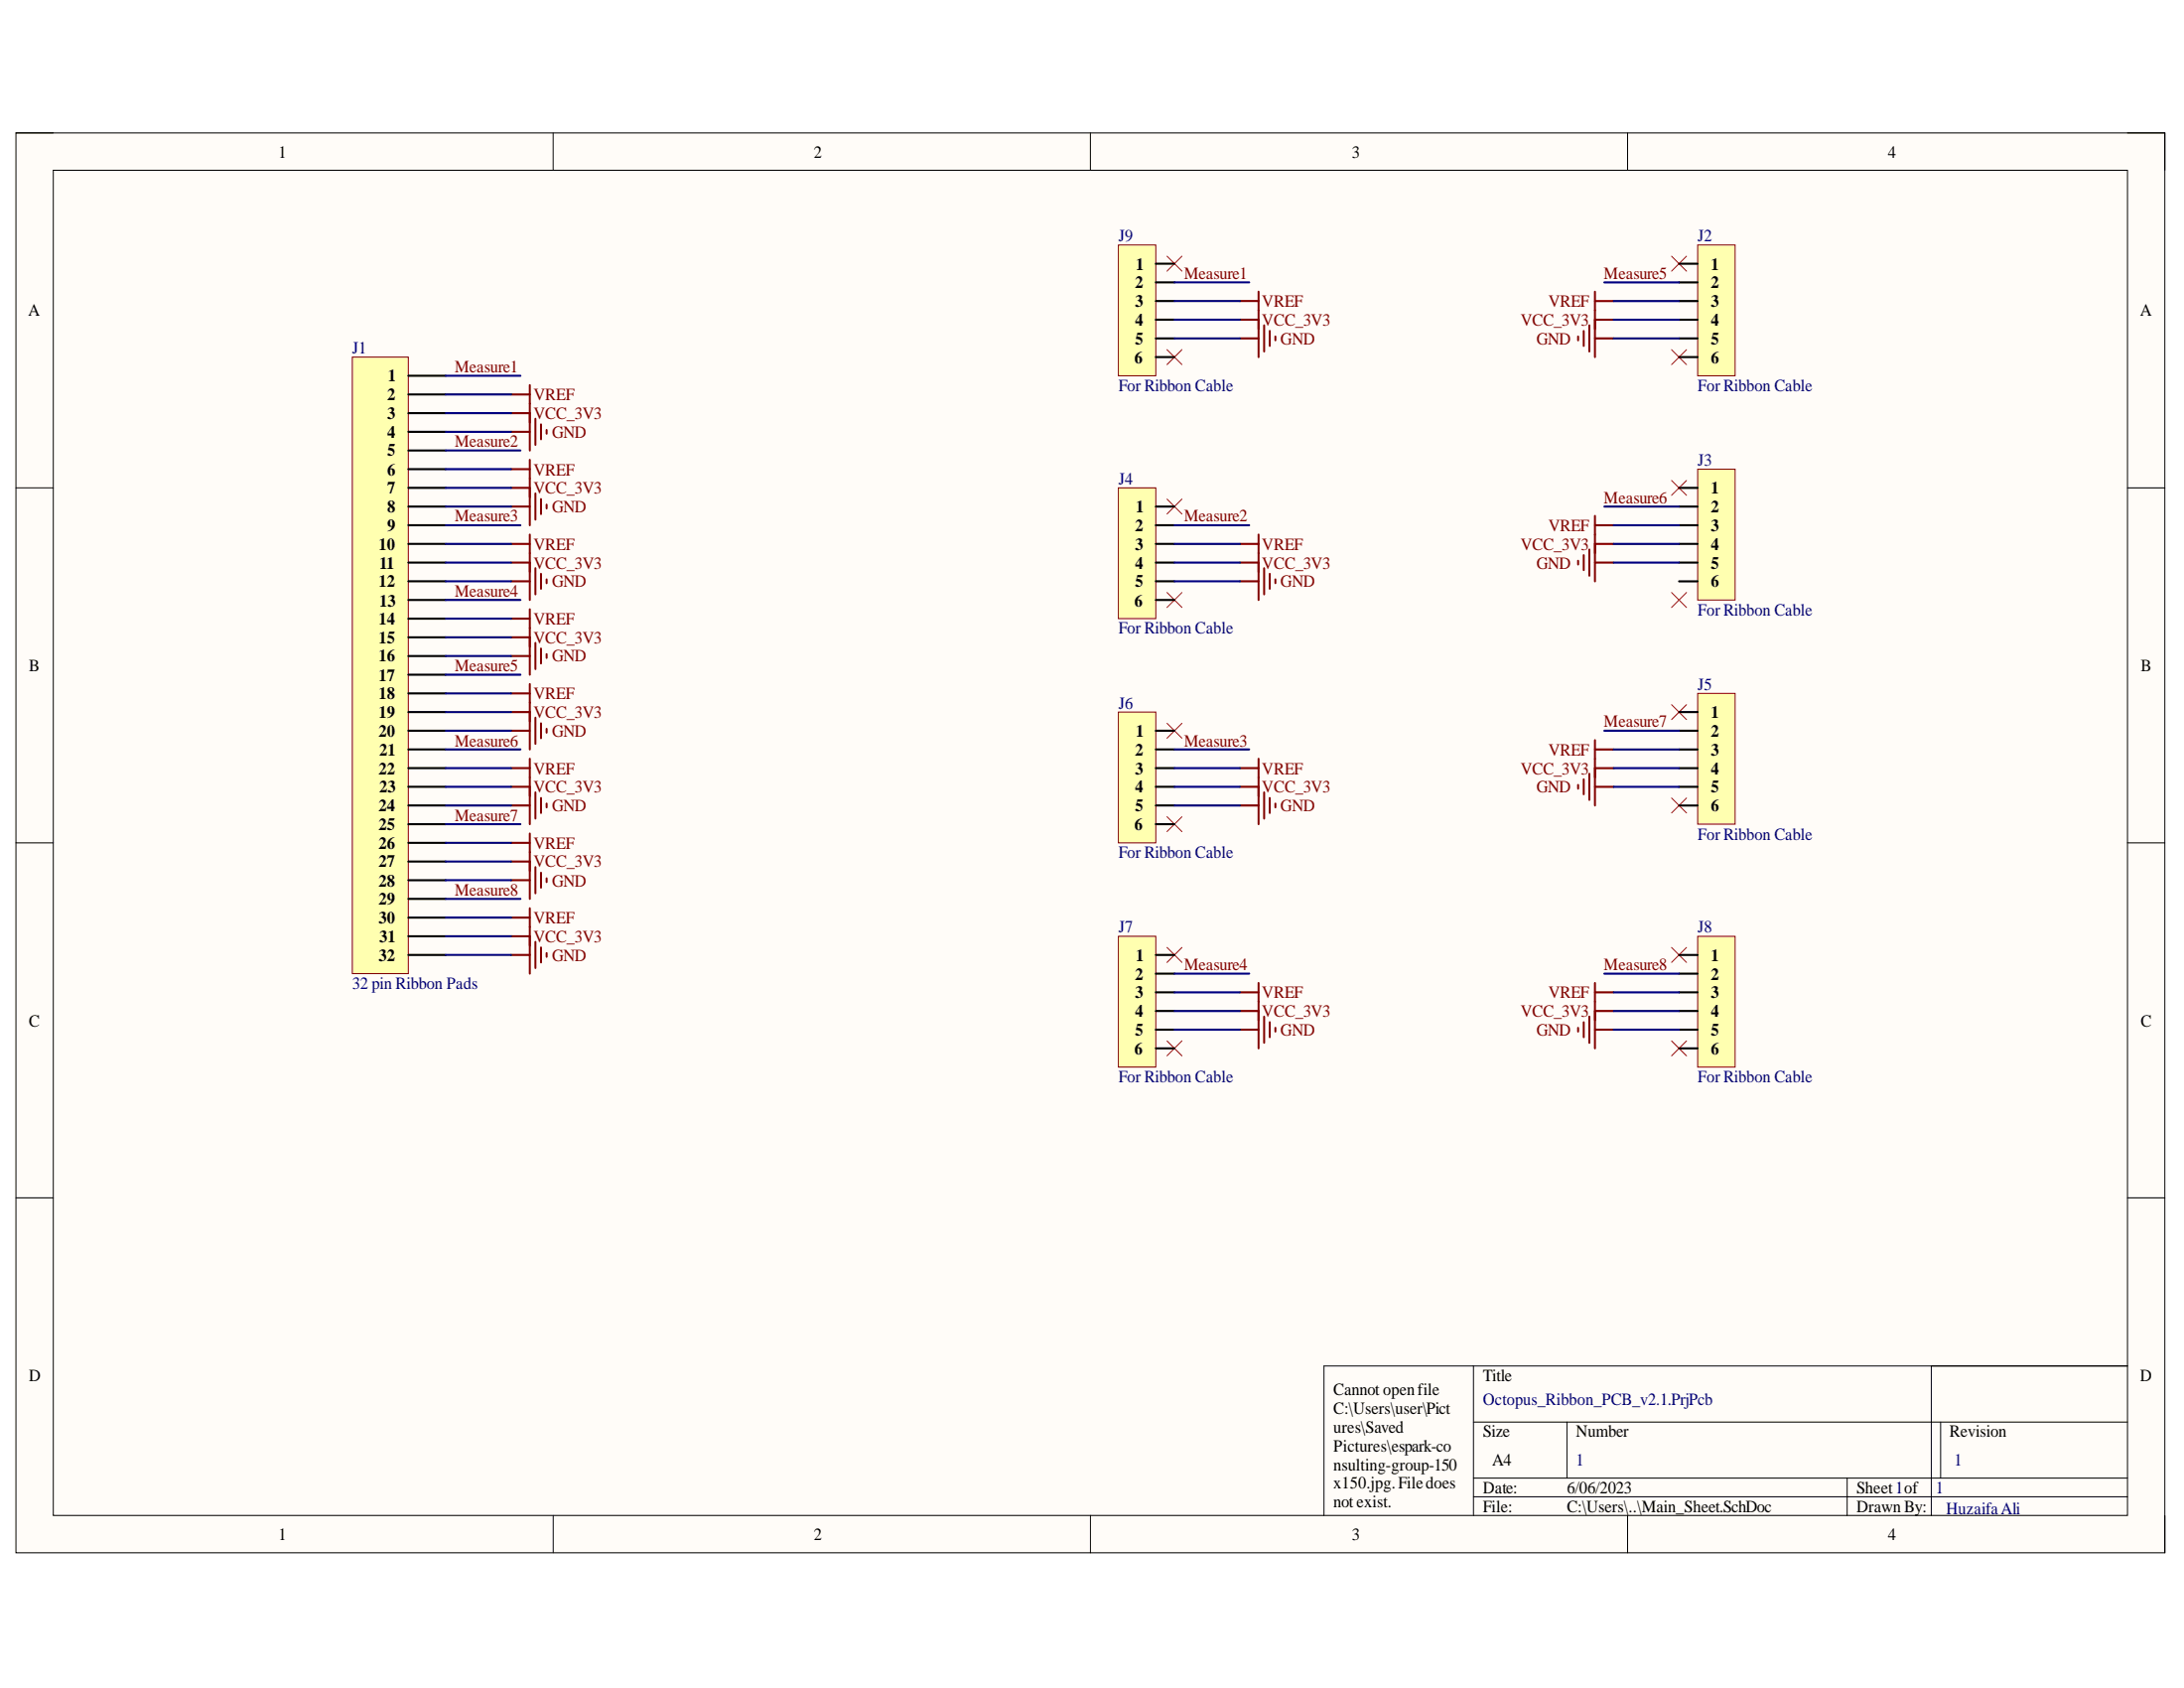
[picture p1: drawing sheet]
<svg xmlns="http://www.w3.org/2000/svg" width="279mm" height="216mm" viewBox="0 0 279 216" stroke-linecap="round" stroke-linejoin="round" font-family="sans-serif">
<path d="M2 17h274.9v181.6h-274.9z" fill-rule="evenodd" fill="#fffcf8"/>
<path d="M2 17h274.9v181.6h-274.9z" fill="none" stroke="#000" stroke-width=".13"/>
<path d="M6.8 21.8h265.4v172h-265.4z" fill-rule="evenodd" fill="#fffcf8"/>
<g fill="none" stroke="#000" stroke-width=".13">
<path d="M2 17h4.8M70.8 17v4.8M139.5 17v4.8M208.2 17v4.8M272.2 17h4.7v4.8M6.8 21.8h265.4v172h-265.4zM2 62.4h4.8M272.2 62.4h4.7M2 107.8h4.8M272.2 107.8h4.7M2 153.2h4.8M272.2 153.2h4.7"/>
<path d="M188.5 174.7v19.1M247.1 174.7v19.1M272.2 174.7h-102.8v19.1M70.8 193.8v4.8M139.5 193.8v4.8M188.5 181.9h83.7M188.5 189.1h83.7M188.5 191.4h83.7M200.5 181.9v7.2M208.2 193.8v4.8M236.3 189.1v4.7M248.3 181.9v7.2"/>
<path d="M276.9 193.8v4.8"/>
</g>
<g fill="none" stroke="#800000" stroke-width=".26">
<path d="M158.6 38.5h2.4M161 37.3v8.4M204 38.5h2.4M204 37.3v8.4M65.4 50.5h2.4M65.4 52.8h2.4M65.4 55.2h2.4M67.8 49.3v8.3M67.8 58.8v8.4M68.5 53.6v3.3M69.2 54.3v1.9M69.9 55v.5"/>
<path d="M158.6 40.9h2.4M158.6 43.3h2.4M161.7 41.6v3.4M162.4 42.3v1.9M163.2 43v.5M201.9 43v.5M202.6 42.3v1.9M203.3 41.6v3.4M204 40.9h2.4M204 43.3h2.4M65.4 60h2.4M65.4 62.4h2.4"/>
<path d="M65.4 64.8h2.4M65.4 69.6h2.4M65.4 72h2.4M65.4 74.4h2.4M65.4 79.1h2.4M67.8 68.4v8.3M67.8 77.9v8.4M68.5 63.1v3.4M68.5 72.7v3.3M69.2 63.8v1.9M69.2 73.4v1.9M69.9 64.5v.5"/>
<path d="M69.9 74.1v.5M158.6 69.6h2.4M158.6 72h2.4M158.6 74.4h2.4M161 68.4v8.3M161.7 72.7v3.3M162.4 73.4v1.9M163.2 74.1v.5M201.9 71.7v.5M202.6 71v1.9M203.3 70.3v3.3M204 69.6h2.4"/>
<path d="M204 72h2.4M204 66v8.4M204 67.2h2.4M65.4 81.5h2.4M65.4 83.9h2.4M65.4 88.7h2.4M65.4 91.1h2.4M65.4 93.5h2.4M65.4 98.2h2.4M67.8 87.5v8.4M67.8 97.1v8.3M68.5 82.2v3.4"/>
<path d="M68.5 91.8v3.3M69.2 83v1.9M69.2 92.5v1.9M69.9 83.7v.4M69.9 93.2v.5M158.6 98.2h2.4M161 97.1v8.3M202.6 99.7v1.9M203.3 99v3.3M204 94.7v8.3M204 95.9h2.4M204 98.3h2.4"/>
<path d="M65.4 100.6h2.4M65.4 103h2.4M65.4 107.8h2.4M65.4 110.2h2.4M65.4 112.6h2.4M65.4 117.4h2.4M65.4 119.8h2.4M67.8 106.6v8.4M67.8 116.2v8.3M68.5 101.4v3.3M68.5 110.9v3.4M69.2 102.1v1.9"/>
<path d="M69.2 111.6v1.9M69.9 102.8v.5M69.9 112.3v.5M158.6 100.6h2.4M158.6 103h2.4M161.7 101.4v3.3M162.4 102.1v1.9M163.2 102.8v.5M201.9 100.4v.5M204 100.6h2.4M65.4 122.1h2.4M68.5 120.5v3.3"/>
<path d="M69.2 121.2v1.9M69.9 121.9v.5M158.6 126.9h2.4M158.6 129.3h2.4M158.6 131.7h2.4M161 125.7v8.4M161.7 130v3.4M162.4 130.7v2M163.2 131.5v.4M201.9 131.5v.4M202.6 130.7v2M203.3 130v3.4"/>
<path d="M204 125.7v8.4M204 126.9h2.4M204 129.3h2.4M204 131.7h2.4"/>
</g>
<g fill="none" stroke="#f00" stroke-width=".13">
<path d="M149.3 32.8l1.9 1.9M151.2 32.8l-1.9 1.9M213.8 32.8l2 1.9M215.8 32.8l-2 1.9M149.3 44.7l1.9 1.9M151.2 44.7l-1.9 1.9M213.8 44.7l2 1.9M215.8 44.7l-2 1.9M149.3 63.8l1.9 1.9M149.3 75.8l1.9 1.9M151.2 63.8l-1.9 1.9M151.2 75.8l-1.9 1.9"/>
<path d="M213.8 61.5l2 1.9M213.8 75.8l2 1.9M215.8 61.5l-2 1.9M215.8 75.8l-2 1.9M149.3 92.5l1.9 1.9M151.2 92.5l-1.9 1.9M213.8 90.1l2 1.9M215.8 90.1l-2 1.9M149.3 104.5l1.9 1.9M151.2 104.5l-1.9 1.9M213.8 102.1l2 1.9M215.8 102.1l-2 1.9"/>
<path d="M149.3 121.2l1.9 1.9M149.3 133.1l1.9 1.9M151.2 121.2l-1.9 1.9M151.2 133.1l-1.9 1.9M213.8 121.2l2 1.9M213.8 133.1l2 1.9M215.8 121.2l-2 1.9M215.8 133.1l-2 1.9"/>
</g>
<path d="M45.1 45.7h7.1v78.8h-7.1z" fill-rule="evenodd" fill="#ffffb0"/>
<path d="M45.1 45.7h7.1v78.8h-7.1z" fill="none" stroke="#800000" stroke-width=".13"/>
<g fill="none" stroke="#000" stroke-width=".26">
<path d="M52.2 48.1h4.8M52.2 50.5h4.8M52.2 52.8h4.8M52.2 55.2h4.8M52.2 57.6h4.8M52.2 60h4.8M52.2 62.4h4.8M52.2 64.8h4.8M52.2 67.2h4.8M52.2 69.6h4.8M52.2 72h4.8M52.2 74.4h4.8"/>
<path d="M52.2 76.7h4.8M52.2 79.1h4.8M52.2 81.5h4.8M52.2 83.9h4.8M52.2 86.3h4.8M52.2 88.7h4.8M52.2 91.1h4.8M52.2 93.5h4.8M52.2 95.9h4.8M52.2 98.2h4.8M52.2 100.6h4.8M52.2 103h4.8"/>
<path d="M52.2 105.4h4.8M52.2 107.8h4.8M52.2 110.2h4.8M52.2 112.6h4.8M52.2 115h4.8M52.2 117.4h4.8M52.2 119.8h4.8M52.2 122.1h4.8"/>
</g>
<path d="M143.1 31.3h4.8v16.8h-4.8z" fill-rule="evenodd" fill="#ffffb0"/>
<path d="M143.1 31.3h4.8v16.8h-4.8z" fill="none" stroke="#800000" stroke-width=".13"/>
<path d="M147.9 33.7h2.4M147.9 36.1h2.4M147.9 38.5h2.4M147.9 40.9h2.4M147.9 43.3h2.4M147.9 45.7h2.4" fill="none" stroke="#000" stroke-width=".26"/>
<path d="M143.1 91.1h4.8v16.7h-4.8z" fill-rule="evenodd" fill="#ffffb0"/>
<path d="M143.1 91.1h4.8v16.7h-4.8z" fill="none" stroke="#800000" stroke-width=".13"/>
<path d="M147.9 93.5h2.4M147.9 95.9h2.4M147.9 98.2h2.4M147.9 100.6h2.4M147.9 103h2.4M147.9 105.4h2.4" fill="none" stroke="#000" stroke-width=".26"/>
<path d="M143.1 119.8h4.8v16.7h-4.8z" fill-rule="evenodd" fill="#ffffb0"/>
<path d="M143.1 119.8h4.8v16.7h-4.8z" fill="none" stroke="#800000" stroke-width=".13"/>
<path d="M147.9 122.1h2.4M147.9 124.5h2.4M147.9 126.9h2.4M147.9 129.3h2.4M147.9 131.7h2.4M147.9 134.1h2.4" fill="none" stroke="#000" stroke-width=".26"/>
<path d="M217.2 119.8h4.8v16.7h-4.8z" fill-rule="evenodd" fill="#ffffb0"/>
<path d="M217.2 119.8h4.8v16.7h-4.8z" fill="none" stroke="#800000" stroke-width=".13"/>
<path d="M214.8 122.1h2.4M214.8 124.5h2.4M214.8 126.9h2.4M214.8 129.3h2.4M214.8 131.7h2.4M214.8 134.1h2.4" fill="none" stroke="#000" stroke-width=".26"/>
<path d="M143.1 62.4h4.8v16.7h-4.8z" fill-rule="evenodd" fill="#ffffb0"/>
<path d="M143.1 62.4h4.8v16.7h-4.8z" fill="none" stroke="#800000" stroke-width=".13"/>
<path d="M147.9 64.8h2.4M147.9 67.2h2.4M147.9 69.6h2.4M147.9 72h2.4M147.9 74.4h2.4M147.9 76.7h2.4" fill="none" stroke="#000" stroke-width=".26"/>
<path d="M217.2 60h4.8v16.7h-4.8z" fill-rule="evenodd" fill="#ffffb0"/>
<path d="M217.2 60h4.8v16.7h-4.8z" fill="none" stroke="#800000" stroke-width=".13"/>
<path d="M214.8 62.4h2.4M214.8 64.8h2.4M214.8 67.2h2.4M214.8 69.6h2.4M214.8 72h2.4M214.8 74.4h2.4" fill="none" stroke="#000" stroke-width=".26"/>
<path d="M217.2 88.7h4.8v16.7h-4.8z" fill-rule="evenodd" fill="#ffffb0"/>
<path d="M217.2 88.7h4.8v16.7h-4.8z" fill="none" stroke="#800000" stroke-width=".13"/>
<path d="M214.8 91.1h2.4M214.8 93.5h2.4M214.8 95.9h2.4M214.8 98.3h2.4M214.8 100.6h2.4M214.8 103h2.4" fill="none" stroke="#000" stroke-width=".26"/>
<path d="M217.2 31.3h4.8v16.8h-4.8z" fill-rule="evenodd" fill="#ffffb0"/>
<path d="M217.2 31.3h4.8v16.8h-4.8z" fill="none" stroke="#800000" stroke-width=".13"/>
<path d="M214.8 33.7h2.4M214.8 36.1h2.4M214.8 38.5h2.4M214.8 40.9h2.4M214.8 43.3h2.4M214.8 45.7h2.4" fill="none" stroke="#000" stroke-width=".26"/>
<g fill="none" stroke="#000080" stroke-width=".26">
<path d="M150.3 36.1h9.5M150.3 38.5h8.3M205.2 36.1h9.6M206.4 38.5h8.4M57 57.6h9.6M57 55.2h8.4M57 52.8h8.4M57 50.5h8.4M57 48.1h9.6M150.3 40.9h8.3M150.3 43.3h8.3M206.4 40.9h8.4"/>
<path d="M206.4 43.3h8.4M57 67.2h9.6M57 69.6h8.4M57 72h8.4M57 74.4h8.4M57 64.8h8.4M57 79.1h8.4M57 76.7h9.6M57 62.4h8.4M57 60h8.4M150.3 67.2h9.5M150.3 69.6h8.3"/>
<path d="M150.3 72h8.3M150.3 74.4h8.3M205.2 64.8h9.6M206.4 67.2h8.4M206.4 69.6h8.4M206.4 72h8.4M57 98.2h8.4M57 95.9h9.6M57 93.5h8.4M57 91.1h8.4M57 88.7h8.4M57 86.3h9.6"/>
<path d="M57 83.9h8.4M57 81.5h8.4M150.3 98.2h8.3M150.3 95.9h9.5M205.2 93.5h9.6M206.4 95.9h8.4M206.4 98.3h8.4M57 100.6h8.4M57 103h8.4M57 119.8h8.4M57 117.4h8.4M57 115h9.6"/>
<path d="M57 112.6h8.4M57 110.2h8.4M57 107.8h8.4M57 105.4h9.6M150.3 100.6h8.3M150.3 103h8.3M206.4 100.6h8.4M57 122.1h8.4M150.3 126.9h8.3M150.3 129.3h8.3M150.3 131.7h8.3M150.3 124.5h9.5"/>
<path d="M205.2 124.5h9.6M206.4 126.9h8.4M206.4 129.3h8.4M206.4 131.7h8.4"/>
</g>
<g font-size="2.2">
<text x="35.6" y="20.1">1</text>
<text x="104.1" y="20.1">2</text>
<text x="173" y="20.1">3</text>
<text x="241.6" y="20.1">4</text>
<text x="145.3" y="34.5">1</text>
<text x="218.9" y="34.5">1</text>
<text x="3.6" y="40.4">A</text>
<text x="145.2" y="36.9">2</text>
<text x="145.2" y="39.2">3</text>
<text x="145.2" y="41.7">4</text>
<text x="218.9" y="36.9">2</text>
<text x="218.9" y="39.2">3</text>
<text x="218.9" y="41.7">4</text>
<text x="273.8" y="40.4">A</text>
<text x="145.1" y="46.4">6</text>
<text x="145.2" y="44.1">5</text>
<text x="218.9" y="44.1">5</text>
<text x="218.9" y="46.4">6</text>
<text x="49.6" y="51.2">2</text>
<text x="49.6" y="53.6">3</text>
<text x="49.6" y="48.8">1</text>
<text x="49.6" y="56">4</text>
<text x="49.6" y="58.3">5</text>
<text x="49.6" y="60.8">6</text>
<text x="49.6" y="63.2">7</text>
<text x="49.6" y="65.5">8</text>
<text x="145.3" y="65.5">1</text>
<text x="218.9" y="63.2">1</text>
<text x="218.9" y="65.5">2</text>
<text x="48.5" y="70.4">10</text>
<text x="49.6" y="68">9</text>
<text x="145.2" y="68">2</text>
<text x="145.2" y="70.4">3</text>
<text x="218.9" y="68">3</text>
<text x="218.9" y="70.4">4</text>
<text x="48.5" y="75.1">12</text>
<text x="48.5" y="72.7">11</text>
<text x="48.5" y="77.5">13</text>
<text x="145.1" y="77.5">6</text>
<text x="145.2" y="72.7">4</text>
<text x="145.2" y="75.1">5</text>
<text x="218.9" y="72.7">5</text>
<text x="218.9" y="75.1">6</text>
<text x="48.5" y="79.9">14</text>
<text x="48.5" y="82.3">15</text>
<text x="3.7" y="85.8">B</text>
<text x="48.5" y="84.6">16</text>
<text x="48.5" y="87.1">17</text>
<text x="48.5" y="89.5">18</text>
<text x="273.9" y="85.8">B</text>
<text x="48.5" y="91.8">19</text>
<text x="48.5" y="94.2">20</text>
<text x="145.3" y="94.2">1</text>
<text x="218.9" y="91.8">1</text>
<text x="218.9" y="94.2">2</text>
<text x="48.5" y="99">22</text>
<text x="48.5" y="96.6">21</text>
<text x="48.5" y="101.4">23</text>
<text x="145.2" y="96.6">2</text>
<text x="145.2" y="99">3</text>
<text x="145.2" y="101.4">4</text>
<text x="218.9" y="96.6">3</text>
<text x="218.9" y="99">4</text>
<text x="218.9" y="101.4">5</text>
<text x="48.5" y="103.7">24</text>
<text x="48.5" y="106.2">25</text>
<text x="145.1" y="106.2">6</text>
<text x="145.2" y="103.7">5</text>
<text x="218.9" y="103.7">6</text>
<text x="48.5" y="108.6">26</text>
<text x="48.5" y="110.9">27</text>
<text x="48.5" y="113.4">28</text>
<text x="48.5" y="115.8">29</text>
<text x="48.5" y="118.1">30</text>
<text x="48.5" y="122.9">32</text>
<text x="48.5" y="120.5">31</text>
<text x="145.2" y="125.3">2</text>
<text x="145.3" y="122.9">1</text>
<text x="218.9" y="122.9">1</text>
<text x="218.9" y="125.3">2</text>
<text x="3.7" y="131.3">C</text>
<text x="145.2" y="127.7">3</text>
<text x="145.2" y="130">4</text>
<text x="218.9" y="127.7">3</text>
<text x="218.9" y="130">4</text>
<text x="273.9" y="131.3">C</text>
<text x="145.1" y="134.9">6</text>
<text x="145.2" y="132.5">5</text>
<text x="218.9" y="132.5">5</text>
<text x="218.9" y="134.9">6</text>
<text x="3.7" y="176.7">D</text>
<text x="170.6" y="178.5">Cannot openfile</text>
<text x="189.7" y="176.7">Title</text>
<text x="273.8" y="176.7">D</text>
<text x="170.6" y="180.9">C:\Users\user\Pict</text>
<text x="170.6" y="183.2">ures\Saved</text>
<text x="170.6" y="185.7">Pictures\espark-co</text>
<text x="189.7" y="183.8">Size</text>
<text x="201.6" y="183.8">Number</text>
<text x="249.4" y="183.8">Revision</text>
<text x="170.6" y="188">nsulting-group-150</text>
<text x="170.6" y="190.4">x150.jpg.Filedoes</text>
<text x="189.7" y="191">Date:</text>
<text x="190.9" y="187.4">A4</text>
<text x="200.4" y="191">6/06/2023</text>
<text x="237.5" y="191">Sheet1of</text>
<text x="35.6" y="197">1</text>
<text x="104.1" y="197">2</text>
<text x="170.6" y="192.8">not exist.</text>
<text x="173" y="197">3</text>
<text x="189.7" y="193.4">File:</text>
<text x="200.4" y="193.4">C:\Users\..\Main_Sheet.SchDoc</text>
<text x="237.5" y="193.4">Drawn By:</text>
<text x="241.6" y="197">4</text>
</g>
<g font-size="2.2" fill="#000080">
<text x="143.1" y="30.9">J9</text>
<text x="217.2" y="30.9">J2</text>
<text x="45.1" y="45.2">J1</text>
<text x="143.1" y="50.1">For Ribbon Cable</text>
<text x="217.2" y="50.1">For Ribbon Cable</text>
<text x="217.2" y="59.6">J3</text>
<text x="143.1" y="62">J4</text>
<text x="143.1" y="81.1">For Ribbon Cable</text>
<text x="217.2" y="78.7">For Ribbon Cable</text>
<text x="217.2" y="88.3">J5</text>
<text x="143.1" y="90.6">J6</text>
<text x="217.2" y="107.4">For Ribbon Cable</text>
<text x="143.1" y="109.7">For Ribbon Cable</text>
<text x="143.1" y="119.3">J7</text>
<text x="217.2" y="119.3">J8</text>
<text x="45.1" y="126.5">32 pin Ribbon Pads</text>
<text x="143.1" y="138.4">For Ribbon Cable</text>
<text x="217.2" y="138.4">For Ribbon Cable</text>
<text x="189.7" y="179.7">Octopus_Ribbon_PCB_v2.1.PrjPcb</text>
<text x="201.6" y="187.4">1</text>
<text x="247.6" y="191">1</text>
<text x="250" y="187.4">1</text>
<text x="249" y="193.6">HuzaifaAli</text>
</g>
<g font-size="2.2" fill="#800000">
<text x="151.5" y="35.7">Measure1</text>
<text x="205.2" y="35.7">Measure5</text>
<text x="161.5" y="39.2">VREF</text>
<text x="161.5" y="41.7">VCC_3V3</text>
<text x="194.5" y="41.7">VCC_3V3</text>
<text x="198.1" y="39.2">VREF</text>
<text x="58.2" y="47.6">Measure1</text>
<text x="163.8" y="44.1">GND</text>
<text x="196.6" y="44.1">GND</text>
<text x="68.3" y="51.2">VREF</text>
<text x="68.3" y="53.6">VCC_3V3</text>
<text x="58.2" y="57.2">Measure2</text>
<text x="70.6" y="56">GND</text>
<text x="68.3" y="60.8">VREF</text>
<text x="68.3" y="63.2">VCC_3V3</text>
<text x="70.6" y="65.5">GND</text>
<text x="205.2" y="64.3">Measure6</text>
<text x="58.2" y="66.7">Measure3</text>
<text x="68.3" y="70.4">VREF</text>
<text x="151.5" y="66.7">Measure2</text>
<text x="161.5" y="70.4">VREF</text>
<text x="194.5" y="70.4">VCC_3V3</text>
<text x="198.1" y="68">VREF</text>
<text x="58.2" y="76.3">Measure4</text>
<text x="68.3" y="72.7">VCC_3V3</text>
<text x="70.6" y="75.1">GND</text>
<text x="161.5" y="72.7">VCC_3V3</text>
<text x="163.8" y="75.1">GND</text>
<text x="196.6" y="72.7">GND</text>
<text x="68.3" y="79.9">VREF</text>
<text x="68.3" y="82.3">VCC_3V3</text>
<text x="58.2" y="85.8">Measure5</text>
<text x="68.3" y="89.5">VREF</text>
<text x="70.6" y="84.6">GND</text>
<text x="58.2" y="95.5">Measure6</text>
<text x="68.3" y="91.8">VCC_3V3</text>
<text x="70.6" y="94.2">GND</text>
<text x="151.5" y="95.5">Measure3</text>
<text x="205.2" y="93">Measure7</text>
<text x="68.3" y="99">VREF</text>
<text x="68.3" y="101.4">VCC_3V3</text>
<text x="161.5" y="99">VREF</text>
<text x="161.5" y="101.4">VCC_3V3</text>
<text x="194.5" y="99">VCC_3V3</text>
<text x="196.6" y="101.4">GND</text>
<text x="198.1" y="96.6">VREF</text>
<text x="58.2" y="105">Measure7</text>
<text x="70.6" y="103.7">GND</text>
<text x="163.8" y="103.7">GND</text>
<text x="68.3" y="108.6">VREF</text>
<text x="68.3" y="110.9">VCC_3V3</text>
<text x="70.6" y="113.4">GND</text>
<text x="58.2" y="114.6">Measure8</text>
<text x="68.3" y="118.1">VREF</text>
<text x="68.3" y="120.5">VCC_3V3</text>
<text x="70.6" y="122.9">GND</text>
<text x="151.5" y="124.1">Measure4</text>
<text x="205.2" y="124.1">Measure8</text>
<text x="161.5" y="127.7">VREF</text>
<text x="161.5" y="130">VCC_3V3</text>
<text x="194.5" y="130">VCC_3V3</text>
<text x="198.1" y="127.7">VREF</text>
<text x="163.8" y="132.5">GND</text>
<text x="196.6" y="132.5">GND</text>
</g>
</svg>
